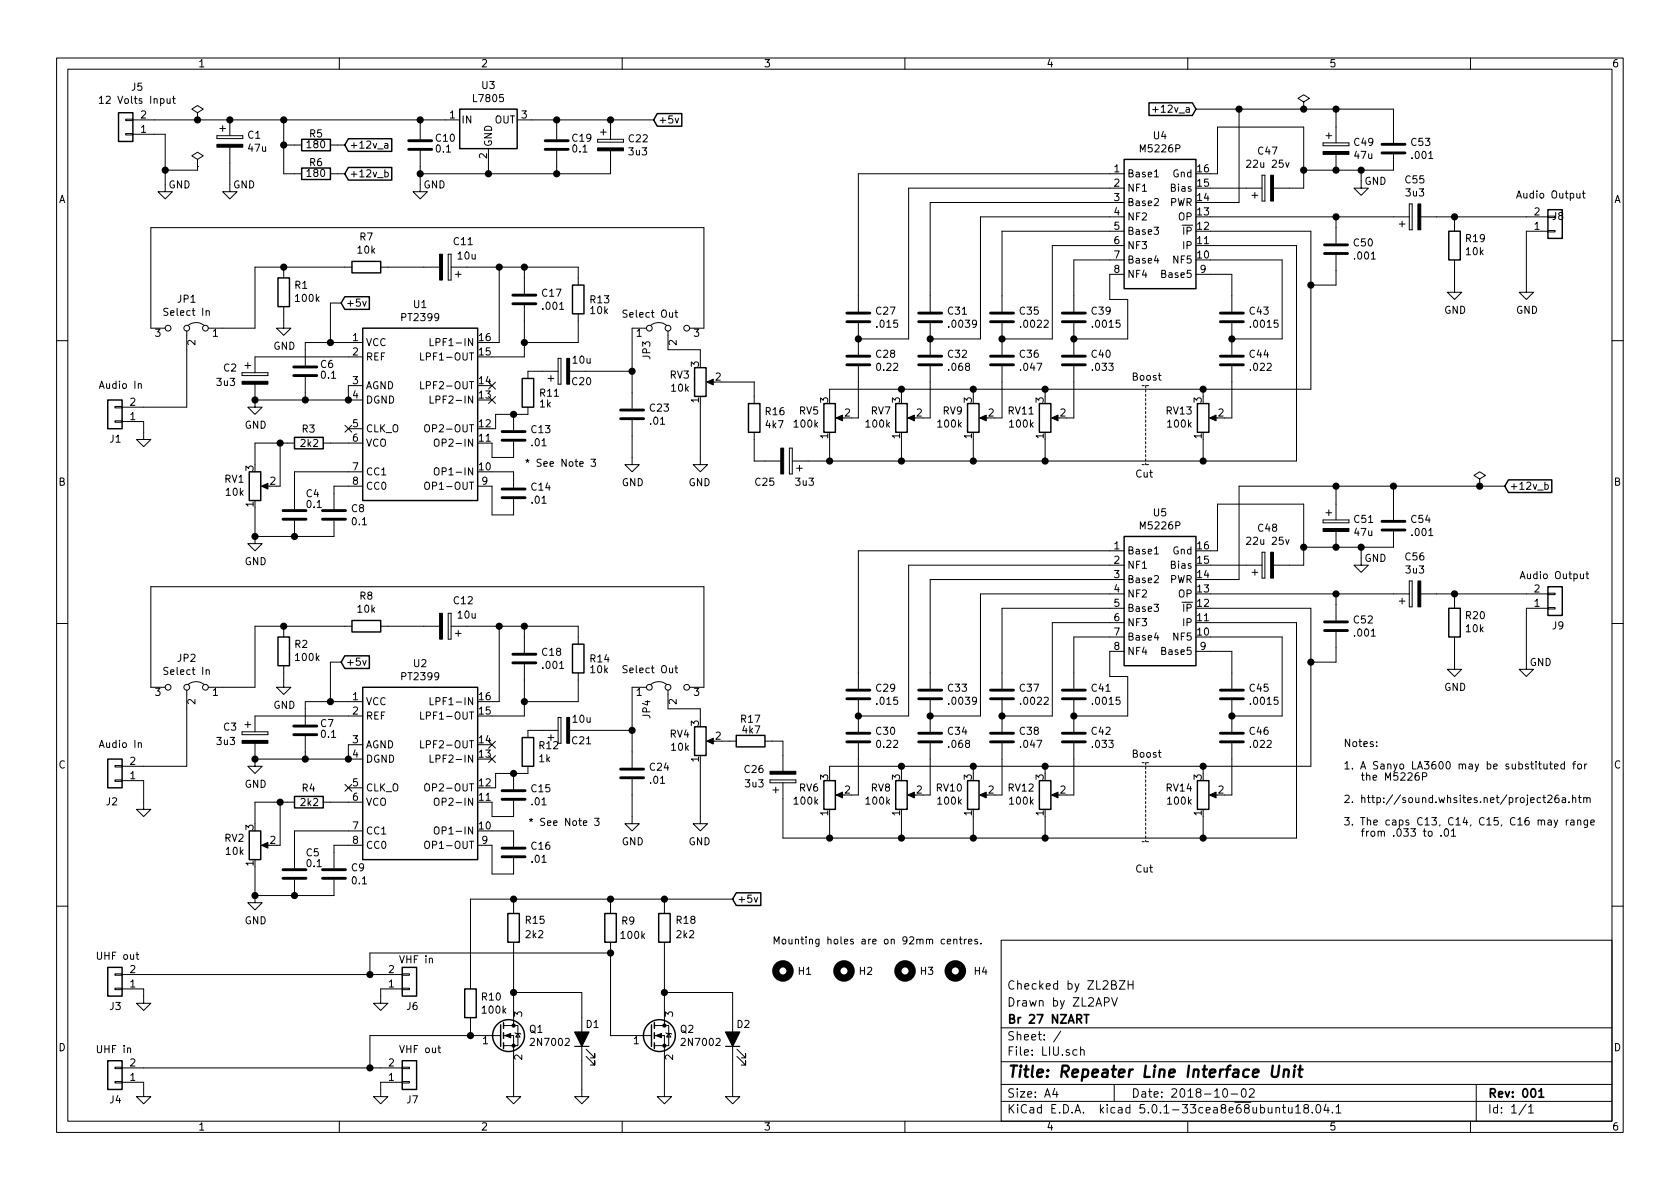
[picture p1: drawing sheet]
<svg xmlns="http://www.w3.org/2000/svg" width="297mm" height="210mm" viewBox="0 0 297 210" stroke-linecap="round" stroke-linejoin="round" font-family="sans-serif">
<g fill="none" stroke="#000" stroke-width=".18">
<path d="M10 10.3h277v189.9h-277zM12 12.2h273v186.1h-273zM17.6 17.4l.3-.4v1.3M17.6 18.3h.7M29.5 17.4l.1 .8 .3 .1 .2-.1M30.1 17.4v.9M30.5 17.4h.5M30.7 17v1.1l.3 .2M34.9 19.9l1-.6-1-.6-1 .6 1 .6v1.3M60 10.3v1.9M110 10.3v1.9M160 10.3v1.9"/>
<path d="M203.8 19.4h1M210 10.3v1.9M211.5 19.3h34.9v6M219.1 19.3v16.5h-5.1M230.5 18l1-.6-1-.6-1 .6 1 .6v1.3M230.5 19.3h.1M236.2 19.3v6M260 10.3v1.9M22.2 21.1h1.3v.2h-1.3zM22.2 23.6h1.3v.3h-1.3zM23.5 23.7h5.7v10.2h1.3l-1.3 1.3-1.3-1.3h1.3M23.5 21.2h57.8"/>
<path d="M34.9 21.2h.1M34.9 28.2l1-.6-1-.7-1 .7 1 .6v1.3M34.9 29.5h.1M34.9 29.5v.6h-5.7M38.4 24v.5zM38.4 24.5h4.5zM38.4 24h4.5zM38.9 22.7h1M39.4 22.2v1M40.6 26v7.9h1.3l-1.3 1.3-1.2-1.3h1.2M40.6 21.2v2.8M42.9 24v.5z"/>
<path d="M50.2 21.2v9.5h3.1M50.2 25.6h3.1M58.4 30.7h2.6M58.4 25.6h2.6M68 25.4h.5l.1 .8M68 30.5l.4-.1 .3 .3-.2 .5h-.5M68.6 25.7h-.4l-.2 .2v.3h.6M74.3 26.7v7.2h1.3l-1.3 1.3-1.3-1.3h1.3M74.3 21.2v3.4M86.4 26.3v4.4M91.4 21.2h24.2M98.4 21.2v3.4"/>
<path d="M98.4 26.7v4M105.7 24.6v.5zM105.7 25.1h4.5zM105.7 24.6h4.5zM106.2 23.4h1M106.7 22.9v1M107.9 26.7v4h-33.6M107.9 21.2v3.4M110.2 24.6v.5zM119.4 20.9l.3 .9 .3-.9M198.8 30.7h-47v24.4M198.8 35.8h-34.3v19.3"/>
<path d="M198.8 33.3h-38.1v26.6h-8.9M198.8 38.3h-25.4v21.6h-8.9M204.1 35.2l.5-.1 .2 .4v.2l-.8 .7h.8M204.1 31.3h.7M214 38.3h35.2M214 33.3h9.1M214 30.7h1.3v-8.2h15.2v10.8h-5.3M221.4 34.5h1M221.9 34v1M223.1 35.6h.5zM223.1 31v4.6zM223.1 31h.5z"/>
<path d="M223.6 31v4.6zM227.3 28.7l.3 .9 .3-.9M233.9 25.3v.5zM233.9 25.8h4.6zM233.9 25.3h4.6zM234.4 24h1.1M234.9 23.5v1M236.2 27.3v2.8M236.2 38.3v4.7M238.5 25.3v.5zM240.7 30.1v3.2h1.2l-1.2 1.2-1.3-1.2h1.3M246.4 27.3v2.8h-15.9"/>
<path d="M247.4 39.6h1M247.9 39.1v1M249.2 36.1v4.5zM249.2 36.1h.5zM249.7 36.1v4.5zM251.2 38.3h22.5M257.2 38.3v2.6M273.7 38.2h1.3v.3h-1.3zM279.8 34.2h.5M280 33.8v1l.3 .2M29.2 58h-2.5v-17.7h97.8v17.7h-2.6M33 58.5v13.5h-11.4"/>
<path d="M33.3 57.5a2.26 2.26 0 0 1 2.8 0M36.4 55.1l.2-.2 .3 .1 .1 .8M50.2 54.2v3.8h1.2l-1.2 1.3-1.3-1.3h1.3M50.2 47.2v1.9M60.3 53.6h-1.9v7M62.2 47.2h-17.1v10.8h-8.3M64.1 53.3l.3 .8 .3-.8M67.3 47.2h10.4M76 59.9v1.2h.7M79.2 49.5h.6zM79.2 45v4.5zM79.2 45h.6z"/>
<path d="M79.8 45v4.5zM79.8 47.2h22.4v3.2M80.5 48.5h1M81 48v1M88.3 47.2v13.4h-1.3M92.7 54v9.1h-5.7M92.7 47.2v4.7M102.2 55.5v5.1h-9.5M114.3 58h-2.5v14.3M115.1 57.5a2.26 2.26 0 0 1 2.8 0M118.1 58.5v3.3h5.7v1.9M119.3 55.3h.5"/>
<path d="M119.5 54.8v1.1l.3 .2M151.8 57.1v5.6M164.5 57.1v5.6M177.2 57.1v5.6M189.9 57.1v5.6M198.8 46h-8.9v9.1M198.8 40.9h-21.6v14.2M198.8 43.4h-12.7v16.5h-8.9M198.8 48.5h-2.6v4.5h3.2v6.9h-9.5M204.4 45.2l-.3 .9h.8M211.5 48.5h6.3v6.6M214 46h12.7v13.9h-8.9"/>
<path d="M214 43.4h15.2v38.1h-89.1M214 40.9h17.8v27.9h-85.1v1.3M217.8 57.1v5.6M236.2 45.1v5.3h-4.4M249.2 40.6h.5zM257.2 46v5.7h1.2l-1.2 1.3-1.3-1.3h1.3M273.7 40.8h1.3v.2h-1.3zM273.7 40.9h-3.8v10.8h1.2l-1.2 1.3-1.3-1.3h1.3M10 60.2h2M20.3 71.9h1.3v.2h-1.3zM20.3 74.4h1.3v.3h-1.3zM21.6 74.5h3.8v3.2h1.3l-1.3 1.3-1.3-1.3h1.3"/>
<path d="M24.5 68l.1-.2 .3 .1 .1 .8M42.8 65.9v.5zM42.8 66.4h4.6zM42.8 65.9h4.6zM43.3 64.6h1M43.8 64.1v1M45.1 70.7v1.3h1.3l-1.3 1.3-1.3-1.3h1.3M45.1 70.7h19M45.1 67.9v2.8M47.4 65.9v.5zM49.5 78.4v7.6h-.6M52.1 78.4h-7v3.8"/>
<path d="M54 66.7v4M57.1 78.4h7M61 75.2l1.2 1.2M61.6 75.8h2.5M62.2 75.2l-1.2 1.2M64.1 60.6h-10.1v4M64.1 63.1h-19v2.8M64.1 68.2h-2.5v2.5M74.4 67.5v1.3h.6M74.4 62.4v1.3h.6M75.2 75.3l.2-.2a.47 .47 0 0 1 .5 .4v.7l-.3 .2-.3-.1a1 1 0 0 1-.1-1zM76 70v1.3h.7"/>
<path d="M76.8 77.8a.45 .45 0 0 1 .8 0 .88 .88 0 0 1-.3 1.1h-.3a1.07 1.07 0 0 1-.2-1.1zM86.4 67.6l1.2 1.2M86.4 70.1l1.2 1.2M87.6 67.6l-1.2 1.2M87.6 70.1l-1.2 1.2M90.8 73.3v2.8M90.8 78.1v2.8h-3.8v-2.5M93.3 72v1.3h-5.7v2.5h-.6M96.9 66.9h1M97.4 66.4v1M98.7 67.9h.5zM98.7 63.4v4.5z"/>
<path d="M98.7 63.4h.5zM98.7 65.7h-5.4v1.2M99.2 63.4v4.5zM100.7 65.7h11.1M111.8 74.3v7.9h1.2l-1.2 1.2-1.3-1.2h1.3M123.8 71.4v10.8h-1.2l1.2 1.2 1.3-1.2h-1.3M125.3 67.6h1.1M127.6 67.6h5.7v3.8M133.3 76.4v5.1h4.7M139.6 79.2v4.6zM139.6 79.2h.5zM140.1 79.2v4.6z"/>
<path d="M146.7 77.7v3.8M148.2 73.9h1M151.8 64.8v9.1h-1.3M159.4 68.8v1.3M159.4 77.7v3.8M160.9 73.9h1M164.5 64.8v9.1h-1.3M172.1 68.8v1.3M172.1 77.7v3.8M173.6 73.9h1M177.2 64.8v9.1h-1.3M184.8 68.8v1.3"/>
<path d="M184.8 77.7v3.8M186.3 73.9h1M189.9 64.8v9.1h-1.3M204.8 66.4h.5M205 66v1.1l.3 .1M212.7 68.8v1.3M212.7 77.7v3.8M214.2 73.9h1.1M217.8 64.8v9.1h-1.3M285 60.2h2M45.1 94.9v1.2h1.3l-1.3 1.3-1.3-1.3h1.3M45.1 89.8v5.1"/>
<path d="M46.6 86h1M52.1 92.1v2.8M59.1 92.1v2.8h-14M64.1 83.4h-12v6.6M64.1 86h-5v4M75.2 85.4l.2-.1a.47 .47 0 0 1 .5 .4v.7l-.3 .1h-.3a1 1 0 0 1-.1-1.1zM76.8 82.9a.45 .45 0 0 1 .8 0 .88 .88 0 0 1-.3 1.1l-.3-.1a1.07 1.07 0 0 1-.2-1zM84.5 86h2.5v5.1h3.8v-2.8M87 83.4h3.8v2.8M104.5 81.2h.8l-.4 .5 .3 .1v.6l-.5 .1-.2-.2M139.6 83.8h.5zM140.8 82.8h1.1"/>
<path d="M141.4 82.3v1M198.8 97.4h-47v24.4M198.8 99.9h-38.1v26.7h-8.9M204.1 98h.7M214 97.4h1.3v-8.3h15.2v10.8h-5.3M214 99.9h9.1M223.1 97.7v4.5zM223.1 97.7h.5zM223.6 97.7v4.5zM227.3 95.4l.3 .9 .3-.9M233.9 91.9v.6zM233.9 92.5h4.6z"/>
<path d="M233.9 91.9h4.6zM234.4 90.7h1.1M234.9 90.2v1M236.2 86v5.9M236.2 94v2.8M238.5 91.9v.6zM240.7 96.8v3.1h1.2l-1.2 1.3-1.3-1.3h1.3M246.4 86v5.9M246.4 94v2.8h-15.9M261.6 84.7l1-.6-1-.7-1 .7 1 .6v1.3M261.6 86h.1M266.1 86h-47v16.5h-5.1"/>
<path d="M273.2 85.7h.3l.3 .2-.2 .6h-.4M10 110.3h2M36.4 118.6l.2-.2 .3 .1 .1 .8M50.2 117.7v3.8h1.2l-1.2 1.3-1.3-1.3h1.3M50.2 110.7v1.9M60.3 117.1h-1.9v7M62.2 110.7h-17.1v10.8h-8.3M64.1 116.8l.3 .8 .3-.8M67.3 110.7h10.4M79.2 113h.6zM79.2 108.5v4.5zM79.2 108.5h.6z"/>
<path d="M79.8 108.5v4.5zM79.8 110.7h22.4v3.2M80.5 112h1M81 111.5v1M88.3 110.7v13.4h-1.3M92.7 110.7v4.7M92.7 117.5v9.1h-5.7M102.2 119v5.1h-9.5M119.3 118.1h.5M119.5 117.7v1.1l.3 .2M198.8 112.6h-8.9v9.2M198.8 102.5h-34.3v19.3"/>
<path d="M198.8 107.6h-21.6v14.2M198.8 115.2h-2.6v4.4h3.2v7h-9.5M198.8 110.1h-12.7v16.5h-8.9M198.8 105h-25.4v21.6h-8.9M204.1 101.9l.5-.1 .2 .3v.2l-.8 .7h.8M204.4 111.9l-.3 .9h.8M211.5 115.2h6.3v6.6M214 112.6h12.7v14h-8.9M214 107.6h17.8v27.9h-85.1v1.3M214 110.1h15.2v38.1h-90.8v-9.8M214 105h35.2M221.4 101.2h1"/>
<path d="M221.9 100.7v1M223.1 102.2h.5zM236.2 105v4.7M236.2 111.8v5.3h-4.4M247.4 106.3h1M247.9 105.8v1M249.2 107.3h.5zM249.2 102.7v4.6zM249.2 102.7h.5zM249.7 102.7v4.6zM251.2 105h22.5M257.2 112.6v5.8h1.2l-1.2 1.2-1.3-1.2h1.3"/>
<path d="M257.2 105v2.6M273.7 104.9h1.3v.3h-1.3zM273.7 107.4h1.3v.3h-1.3zM273.7 107.6h-3.8v10.8h1.2l-1.2 1.2-1.3-1.2h1.3M280.4 101.5h.5M280.6 101.1v1.1l.3 .1M285 110.3h2M20.3 135.4h1.3v.2h-1.3zM20.3 137.9h1.3v.3h-1.3zM21.6 138h3.8v5.1h1.3l-1.3 1.3-1.3-1.3h1.3M24.5 131.5l.1-.2 .3 .1 .1 .8M29.2 121.5h-2.5v-17.7h97.8v17.7h-2.6"/>
<path d="M33 122v13.5h-11.4M33.3 121a2.26 2.26 0 0 1 2.8 0M42.8 129.4v.5zM42.8 129.9h4.6zM42.8 129.4h4.6zM43.3 128.1h1M43.8 127.6v1M45.1 134.2v1.3h1.3l-1.3 1.3-1.3-1.3h1.3M45.1 131.4v2.8M45.1 134.2h19M47.4 129.4v.5zM54 130.2v4"/>
<path d="M61 138.7l1.2 1.2M61.6 139.3h2.5M62.2 138.7l-1.2 1.2M64.1 126.6h-19v2.8M64.1 131.7h-2.5v2.5M64.1 124.1h-10.1v4M74.4 131v1.3h.6M74.4 125.9v1.3h.6M75.2 138.8l.2-.2a.47 .47 0 0 1 .5 .4v.7l-.3 .2-.3-.1a1 1 0 0 1-.1-1zM76 133.5v1.3h.7M76 123.4v1.2h.7M86.4 131.1l1.2 1.2"/>
<path d="M86.4 133.6l1.2 1.2M87.6 131.1l-1.2 1.2M87.6 133.6l-1.2 1.2M90.8 136.8v2.8M93.3 135.5v1.3h-5.7v2.5h-.6M96.9 130.4h1M97.4 129.9v1M98.7 131.4h.5zM98.7 126.9v4.5zM98.7 126.9h.5zM98.7 129.2h-5.4v1.2M99.2 126.9v4.5z"/>
<path d="M100.7 129.2h11.1M111.8 137.8v7.9h1.2l-1.2 1.2-1.3-1.2h1.3M114.3 121.5h-2.5v14.3M115.1 121a2.26 2.26 0 0 1 2.8 0M118.1 122v3.3h5.7v1.9M123.8 134.9v10.8h-1.2l1.2 1.2 1.3-1.2h-1.3M125.3 131.1h1.1M127.6 131.1h2.6M135.3 131.1h3.1v5.3M136.1 137.9v.5zM136.1 137.9h4.6zM136.1 138.4h4.6z"/>
<path d="M136.7 139.7h1M137.2 139.2v1M140.7 137.9v.5zM151.8 123.8v5.6M151.8 131.4v9.2h-1.3M159.4 135.5v1.3M164.5 123.8v5.6M164.5 131.4v9.2h-1.3M172.1 135.5v1.3M177.2 123.8v5.6M177.2 131.4v9.2h-1.3M184.8 135.5v1.3"/>
<path d="M189.9 123.8v5.6M189.9 131.4v9.2h-1.3M204.8 133.1h.5M205 132.6v1.1l.3 .2M212.7 135.5v1.3M217.8 123.8v5.6M217.8 131.4v9.2h-1.3M243.4 131.9v.1M243.4 131.2v.1M248.9 136.8l.6-.2 .2 .4-.8 1h.8M250.8 136.6l-.4 .1a.86 .86 0 0 0 0 1.3l.4-.1 .2-.5-.3-.2h-.4l-.1 .2M251.5 137.3h.6l.2-.2-.1-.3-.2-.2h-.5v1.4"/>
<path d="M273 135.1v.8l.3 .1 .2-.1M273.5 135.1v.9M274 135.1h.5M274.2 134.7v1.1l.3 .2M274.9 135.6l.6-.2-.1-.2-.4-.1-.1 .2v.6h.5M276.6 135.2l-.4-.1-.2 .3 .1 .5h.5M276.6 134.7v1.3M278.1 135.1h.5M278.6 134.7l-.3 .1v1.2M279 135.2l.2-.1 .4 .1v.5l-.1 .2-.3 .1-.2-.1zM280.2 135.1v.9M280.6 135.1l-.4 .3"/>
<path d="M45.1 158.4v1.2h1.3l-1.3 1.3-1.3-1.3h1.3M45.1 153.3v5.1M46.6 149.5h1M49.5 141.9v7.6h-.6M52.1 141.9h-7v3.8M52.1 155.6v2.8M57.1 141.9h7M59.1 155.6v2.8h-14M64.1 149.5h-5v4M64.1 146.9h-12v6.6M75.2 148.9l.2-.1a.47 .47 0 0 1 .5 .4v.7l-.3 .1h-.3a1 1 0 0 1-.1-1.1zM76.8 146.4a.45 .45 0 0 1 .8 0 .88 .88 0 0 1-.3 1.1l-.3-.1a1.07 1.07 0 0 1-.2-1z"/>
<path d="M76.8 141.3a.45 .45 0 0 1 .8 0 .88 .88 0 0 1-.3 1.1h-.3a1.07 1.07 0 0 1-.2-1.1zM84.5 149.5h2.5v5.1h3.8v-2.8M87 146.9h3.8v2.8M90.8 141.6v2.8h-3.8v-2.5M90.8 159v2.5M105.1 144.7h.8l-.4 .5 .4 .1-.1 .6-.5 .1-.2-.2M107.9 159v2.5M117.5 159v2.5M129.5 159h-46.3v15.9M133.3 158.7l.4 .9 .3-.9M146.7 144.4v3.8M148.2 140.6h1"/>
<path d="M159.4 144.4v3.8M160.9 140.6h1M172.1 144.4v3.8M173.6 140.6h1M184.8 144.4v3.8M186.3 140.6h1M212.7 144.4v3.8M214.2 140.6h1.1M252.6 147.1l.2-.1 .4 .1v.5l-.1 .2-.3 .1-.2-.2zM254.8 147.7v.2M255.5 146.7l.2-.1a.71 .71 0 0 1 .4 .6 .71 .71 0 0 1-.4 .7l-.2-.2-.2-.3zM256.6 146.9l.4-.3v1.3"/>
<path d="M256.6 147.9h.8M272.4 141.1l-.4-.1-.2 .3 .1 .6h.5M272.8 141h.5M273 140.6v1.2l.3 .1M273.7 140.7l.5-.1 .2 .4-.8 .9h.8M273.7 145.1h.5l.1 .8M274.3 145.3l-.5 .1-.1 .2 .1 .3 .5-.1M274.8 145l.3 .9M275.4 145l-.4 1.2-.2 .1M275.5 140.6l-.3 .1a.86 .86 0 0 0 0 1.2l.4-.1v-.6l-.4-.1-.3 .3M276.2 141.1h.5l.1 .8M276.8 141.4h-.4l-.2 .2v.3h.6"/>
<path d="M276.9 145v.9M277.3 145l-.4 .3M277.4 141.8v.1M277.7 145.1h.6v.8M278.1 141.2l.2-.2 .3 .1v.8M278.1 140.6v1.3M278.3 145.3l-.4 .1a.26 .26 0 0 0-.2 .2 .26 .26 0 0 0 .2 .3l.4-.1M278.9 145.1l.2-.1 .4 .1v.8M278.9 145v.9M279.1 141h.5M279.2 140.6v1.2l.4 .1M280 141.2l.2-.2 .3 .1 .1 .8"/>
<path d="M280 141v.9M280.6 141.2a.31 .31 0 0 1 .3-.2 .31 .31 0 0 1 .3 .2v.7M280.7 145l-.1 1.2-.2 .1h-.3M280.7 145.1l-.4-.1-.2 .3 .1 .5h.5M281.3 145.5l.6-.2-.1-.2-.3-.1-.2 .2v.6h.5M10 160.2h2M20.3 172.2h1.3v.3h-1.3zM20.3 174.7h1.3v.3h-1.3zM21.6 174.9h3.8v2.5h1.3l-1.3 1.3-1.3-1.3h1.3M21.6 172.3h49.5M71.1 172.2h1.3v.3h-1.3zM71.1 174.7h1.3v.3h-1.3z"/>
<path d="M71.1 174.9h-3.8v2.5h1.3l-1.3 1.3-1.3-1.3h1.3M83.2 180v3.1M90.8 175.5h12.1v18.4h1.2l-1.2 1.3-1.3-1.3h1.3M90.8 166.6v14.8M107.9 166.6v16.5h7.3M107.9 168.5h-42.5v3.8M117.5 175.5h12v18.4h1.3l-1.3 1.3-1.2-1.3h1.2M117.5 166.6v14.8M167 166.1h-.4l-.2 .2 .1 .6h.5M167.5 166.5l.6-.1-.1-.3h-.3l-.2 .2 .1 .6h.4M168.6 166.2l.2-.1h.3l.1 .8M168.6 166.1v.8"/>
<path d="M169.6 166.1h.5M169.8 165.7v1l.3 .2M170.5 166.1v.8M170.9 166.1l-.4 .2M171.2 166.5l.7-.1-.1-.3h-.4l-.2 .2 .1 .6h.5M172.8 166.1h-.3l-.2 .2 .1 .1 .4 .2v.3h-.5M173.4 166.8v.1M177 166.3h108v32h-108zM195.3 177.2l.7-.1 .1-.2v-.3l-.3-.2h-.5v1.5M196.5 176.4l.6 1.5 .5-1.5M197.9 173.4h1l-1 1.5h1M199.5 173.4v1.5"/>
<path d="M199.5 174.1h.8M200.3 173.4v1.5M285 160.2h2M20.3 188.7h1.3v.3h-1.3zM20.3 191.3h1.3v.2h-1.3zM21.6 191.4h3.8v2.5h1.3l-1.3 1.3-1.3-1.3h1.3M21.6 188.8h49.5M60 198.3v1.9M71.1 188.7h1.3v.3h-1.3zM71.1 191.3h1.3v.2h-1.3zM71.1 191.4h-3.8v2.5h1.3l-1.3 1.3-1.3-1.3h1.3M88.5 183.1h-23.1v5.7"/>
<path d="M89 183.1h1.8v10.8h1.3l-1.3 1.3-1.3-1.3h1.3M89 181.4h1.8M90.8 181.4h.8v3.5h-2.6M91.1 182.6l.1 .1h.7l.2 .2M91.6 182.7l.3 .7h-.7zM103.6 186.8l1.6 1.5v-.7v.7h-.8M103.6 185.5l1.6 1.6v-.8v.8h-.8M110 198.3v1.9M115.7 183.1h1.8v10.8h1.2l-1.2 1.3-1.3-1.3h1.3M115.7 181.4h1.8M117.5 181.4h.7v3.5h-2.5M117.7 182.6l.2 .1h.7l.1 .2"/>
<path d="M118.2 182.7l.4 .7h-.7zM130.3 186.8l1.5 1.5v-.7v.7h-.7M130.3 185.5l1.5 1.6v-.8v.8h-.7M160 198.3v1.9M177 194.8h108M177 191.8h108M177 187.8h108M177 181.8h108M186.5 192.5l-.4 1h1M186.8 193v1M187.6 182.3l-1.3 2M190.4 185.7l-.4-.1-.3 .3 .1 .6 .2 .1 .4-.1"/>
<path d="M191.1 185.7l.2-.1 .3 .1 .1 .9M191.1 185.1v1.5M197 191.8v3M210 198.3v1.9M216.3 192.7l.4-.2a.94 .94 0 0 1 0 1.5 .79 .79 0 0 1-.4-1.3zM217.7 193.5h1.1M219.6 192.7l.4-.2a.94 .94 0 0 1 0 1.5 .82 .82 0 0 1-.4-1.3zM220.9 192.7l.2-.2h.4l.2 .2 .1 .3-1 1h1M226.7 195.8h.6M226.9 195.3v1.3l.4 .2M227.8 195.8l.1 .9 .3 .1 .2-.1M228.4 195.8v1"/>
<path d="M229.1 195.8l.4-.5v1.5M229.1 196.8h.8M230.8 196l-.2-.2v-.3a.48 .48 0 0 1 .6-.1l.2 .2-.2 .3-.5 .1-.2 .3 .1 .4 .2 .1h.3l.3-.3v-.2l-.3-.3M232 196.7v.1M232.9 195.4l.1-.1a.8 .8 0 0 1 .5 .8 .8 .8 0 0 1-.5 .7 1 1 0 0 1-.1-1.4zM234.4 195.2l-.3 1.1h.9M234.8 195.8v1M235.6 196.7v.1M236.2 195.8l.5-.5v1.5M236.2 196.8h.9M260 198.3v1.9M261 191.8v6.5"/>
<path d="M269.8 195.2l-1.2 2M270.3 195.8l.4-.5v1.5M270.3 196.8h.8"/>
<circle cx="29.7" cy="58" r=".51"/>
<circle cx="33" cy="58" r=".51"/>
<circle cx="36.3" cy="58" r=".51"/>
<circle cx="114.8" cy="58" r=".51"/>
<circle cx="118.1" cy="58" r=".51"/>
<circle cx="121.4" cy="58" r=".51"/>
<circle cx="29.7" cy="121.5" r=".51"/>
<circle cx="33" cy="121.5" r=".51"/>
<circle cx="36.3" cy="121.5" r=".51"/>
<circle cx="114.8" cy="121.5" r=".51"/>
<circle cx="118.1" cy="121.5" r=".51"/>
<circle cx="121.4" cy="121.5" r=".51"/>
</g>
<path d="M191.7 179.4h.8M192.1 179.4v1.5M272.1 193l.4-.5v1.5M272.1 194h.8" fill="none" stroke="#000" stroke-width=".3"/>
<path d="M225 188.4l-.2 1.7 .2 .2a.69 .69 0 0 0 .9 0l.3-1.9M227.1 189.3a.5 .5 0 0 1 .8 .1l-.1 1M227.1 189.1l-.2 1.3M228.9 189.1l-.2 1.3M229 188.4l-.1 .1 .1 .1v-.2v.2M229.6 189.1h.7M229.9 188.4l-.2 1.8 .1 .1 .3 .1" fill="none" stroke="#000" stroke-width=".41"/>
<g fill="none" stroke="#000" stroke-width=".25">
<path d="M21 19.9h2.5v5.1h-2.5zM81.3 19.3h10.1v7h-10.1zM203.1 18.2h7.7l.7 1.1-.7 1.1h-7.7zM53.3 24.6h5.1v2.1h-5.1zM53.3 29.7h5.1v2h-5.1zM61.6 24.5h7.7v2.3h-7.7l-.6-1.2zM61.6 29.6h7.7v2.2h-7.7l-.6-1.1zM116.2 20.1h4.3v2.2h-4.3l-.6-1.1zM198.8 28.2h12.7v22.8h-12.7zM273.7 37.1h2.5v5.1h-2.5zM49.1 49.1h2.1v5.1h-2.1zM61 52.5h4.3v2.2h-4.3l-.7-1.1z"/>
<path d="M62.2 46.2h5.1v2.1h-5.1zM64.1 58h20.4v30.5h-20.4zM101.2 50.4h2.1v5.1h-2.1zM256.2 40.9h2v5.1h-2zM19 70.7h2.6v5.1h-2.6zM52.1 77.3h5v2.1h-5zM92.3 66.9h2.1v5.1h-2.1zM122.8 65h2v5.1h-2zM132.3 71.4h2.1v5h-2.1zM145.7 71.4h2v5h-2zM158.4 71.4h2v5h-2zM171.1 71.4h2v5h-2z"/>
<path d="M183.8 71.4h2v5h-2zM211.7 71.4h2v5h-2zM44.1 83.4h2v5.1h-2zM198.8 94.9h12.7v22.8h-12.7zM266.7 84.9h7.7v2.2h-7.7l-.6-1.1zM49.1 112.6h2.1v5.1h-2.1zM61 116h4.3v2.2h-4.3l-.7-1.1zM62.2 109.7h5.1v2.1h-5.1zM101.2 113.9h2.1v5.1h-2.1zM256.2 107.6h2v5h-2zM273.7 103.8h2.5v5h-2.5zM19 134.2h2.6v5.1h-2.6z"/>
<path d="M64.1 121.5h20.4v30.5h-20.4zM92.3 130.4h2.1v5.1h-2.1zM122.8 128.5h2v5.1h-2zM130.2 130h5.1v2.1h-5.1zM145.7 138h2v5.1h-2zM158.4 138h2v5.1h-2zM171.1 138h2v5.1h-2zM183.8 138h2v5.1h-2zM211.7 138h2v5.1h-2zM44.1 146.9h2v5.1h-2zM52.1 140.8h5v2.1h-5zM130.2 157.9h4.3v2.2h-4.3l-.7-1.1z"/>
<path d="M19 171.1h2.6v5h-2.6zM71.1 171.1h2.6v5h-2.6zM82.2 174.9h2v5.1h-2zM89.8 161.5h2v5.1h-2zM106.9 161.5h2.1v5.1h-2.1zM116.5 161.5h2v5.1h-2zM19 187.6h2.6v5.1h-2.6zM71.1 187.6h2.6v5.1h-2.6zM88.5 181.2v3.8M89 180.8v1.1M89 182.6v1M89 184.4v1"/>
<path d="M115.2 181.2v3.8M115.7 180.8v1.1M115.7 182.6v1M115.7 184.4v1"/>
<circle cx="89.9" cy="183.1" r="2.82"/>
<circle cx="116.6" cy="183.1" r="2.82"/>
</g>
<g fill="#000" stroke="#000" stroke-width=".18">
<path d="M38.4 25.5h4.5v.5h-4.5zM105.7 26.2h4.5v.5h-4.5zM224.7 31h.5v4.6h-.5zM233.9 26.8h4.6v.5h-4.6zM250.7 36.1h.5v4.5h-.5zM77.7 45h.5v4.5h-.5zM42.8 67.4h4.6v.5h-4.6zM100.2 63.4h.5v4.5h-.5zM125 67.6l1.1-.5v1zM138 79.2h.6v4.6h-.6zM147.8 73.9l1.2-.5v1zM160.5 73.9l1.2-.5v1z"/>
<path d="M173.2 73.9l1.2-.5v1zM185.9 73.9l1.2-.5v1zM213.9 73.9l1.1-.5v1zM46.2 86l1.2-.5v1zM224.7 97.7h.5v4.5h-.5zM233.9 93.5h4.6v.5h-4.6zM77.7 108.5h.5v4.5h-.5zM250.7 102.7h.5v4.6h-.5zM42.8 130.9h4.6v.5h-4.6zM100.2 126.9h.5v4.5h-.5zM125 131.1l1.1-.5v1zM136.1 136.4h4.6v.5h-4.6z"/>
<path d="M46.2 149.5l1.2-.5v1zM147.8 140.6l1.2-.5v1zM160.5 140.6l1.2-.5v1zM173.2 140.6l1.2-.5v1zM185.9 140.6l1.2-.5v1zM213.9 140.6l1.1-.5v1zM89.3 183.1l1-.4v.8zM116 183.1l1-.4v.8z"/>
<circle cx="90.8" cy="181.4" r=".28"/>
<circle cx="90.8" cy="184.9" r=".28"/>
<circle cx="117.5" cy="181.4" r=".28"/>
<circle cx="117.5" cy="184.9" r=".28"/>
</g>
<g fill="none" stroke="#000" stroke-width=".51">
<path d="M72.3 26.4h4M72.3 24.9h4M96.4 26.4h4.1M96.4 24.9h4.1M244.3 27h4.1M244.3 25.5h4.1M90.7 53.7h4M90.7 52.2h4M149.7 56.9h4.1M149.7 55.4h4.1M162.4 56.9h4.1M162.4 55.4h4.1"/>
<path d="M175.1 56.9h4.1M175.1 55.4h4.1M187.8 56.9h4.1M187.8 55.4h4.1M215.8 56.9h4M215.8 55.4h4M234.2 44.8h4.1M234.2 43.3h4.1M51.9 66.4h4.1M51.9 64.9h4.1M88.8 77.8h4M88.8 76.3h4"/>
<path d="M109.7 74h4.1M109.7 72.5h4.1M149.7 64.5h4.1M149.7 63h4.1M162.4 64.5h4.1M162.4 63h4.1M175.1 64.5h4.1M175.1 63h4.1M187.8 64.5h4.1M187.8 63h4.1M215.8 64.5h4M215.8 63h4"/>
<path d="M50 91.8h4.1M50 90.3h4.1M57 91.8h4.1M57 90.3h4.1M88.8 88h4M88.8 86.5h4M244.3 93.7h4.1M244.3 92.2h4.1M90.7 117.2h4M90.7 115.7h4M234.2 111.5h4.1M234.2 110h4.1"/>
<path d="M51.9 129.9h4.1M51.9 128.4h4.1M88.8 139.8h4M109.7 137.5h4.1M109.7 136h4.1M149.7 123.6h4.1M149.7 122h4.1M149.7 131.2h4.1M149.7 129.7h4.1M162.4 123.6h4.1M162.4 122h4.1M162.4 131.2h4.1"/>
<path d="M162.4 129.7h4.1M175.1 123.6h4.1M175.1 122h4.1M175.1 131.2h4.1M175.1 129.7h4.1M187.8 123.6h4.1M187.8 122h4.1M187.8 131.2h4.1M187.8 129.7h4.1M215.8 123.6h4M215.8 122h4M215.8 131.2h4"/>
<path d="M215.8 129.7h4M50 155.3h4.1M50 153.8h4.1M57 155.3h4.1M57 153.8h4.1M88.8 141.3h4M88.8 151.5h4M88.8 150h4"/>
</g>
<g fill="#000" stroke="#000" stroke-width=".25">
<circle cx="219.1" cy="19.3" r=".51"/>
<circle cx="230.5" cy="19.3" r=".51"/>
<circle cx="236.2" cy="19.3" r=".51"/>
<circle cx="29.2" cy="30.1" r=".51"/>
<circle cx="34.9" cy="21.2" r=".51"/>
<circle cx="40.6" cy="21.2" r=".51"/>
<circle cx="50.2" cy="21.2" r=".51"/>
<circle cx="50.2" cy="25.6" r=".51"/>
<circle cx="74.3" cy="21.2" r=".51"/>
<circle cx="74.3" cy="30.7" r=".51"/>
<circle cx="86.4" cy="30.7" r=".51"/>
<circle cx="98.4" cy="30.7" r=".51"/>
<circle cx="98.4" cy="21.2" r=".51"/>
<circle cx="108" cy="21.2" r=".51"/>
<circle cx="230.5" cy="30.1" r=".51"/>
<circle cx="236.2" cy="38.3" r=".51"/>
<circle cx="236.2" cy="30.1" r=".51"/>
<circle cx="240.7" cy="30.1" r=".51"/>
<circle cx="257.2" cy="38.3" r=".51"/>
<circle cx="50.2" cy="47.2" r=".51"/>
<circle cx="88.3" cy="47.2" r=".51"/>
<circle cx="92.7" cy="47.2" r=".51"/>
<circle cx="151.8" cy="59.9" r=".51"/>
<circle cx="164.5" cy="59.9" r=".51"/>
<circle cx="177.2" cy="59.9" r=".51"/>
<circle cx="189.9" cy="59.9" r=".51"/>
<circle cx="217.8" cy="59.9" r=".51"/>
<circle cx="231.8" cy="50.4" r=".51"/>
<circle cx="45.1" cy="70.7" r=".51"/>
<circle cx="49.5" cy="78.4" r=".51"/>
<circle cx="54" cy="70.7" r=".51"/>
<circle cx="58.4" cy="60.6" r=".51"/>
<circle cx="61.6" cy="70.7" r=".51"/>
<circle cx="90.8" cy="73.3" r=".51"/>
<circle cx="92.7" cy="60.6" r=".51"/>
<circle cx="111.8" cy="65.7" r=".51"/>
<circle cx="159.4" cy="68.8" r=".51"/>
<circle cx="172.1" cy="68.8" r=".51"/>
<circle cx="184.8" cy="68.8" r=".51"/>
<circle cx="212.7" cy="68.8" r=".51"/>
<circle cx="45.1" cy="94.9" r=".51"/>
<circle cx="52.1" cy="94.9" r=".51"/>
<circle cx="146.7" cy="81.5" r=".51"/>
<circle cx="159.4" cy="81.5" r=".51"/>
<circle cx="172.1" cy="81.5" r=".51"/>
<circle cx="184.8" cy="81.5" r=".51"/>
<circle cx="212.7" cy="81.5" r=".51"/>
<circle cx="230.5" cy="96.8" r=".51"/>
<circle cx="236.2" cy="86" r=".51"/>
<circle cx="236.2" cy="96.8" r=".51"/>
<circle cx="240.7" cy="96.8" r=".51"/>
<circle cx="246.4" cy="86" r=".51"/>
<circle cx="261.6" cy="86" r=".51"/>
<circle cx="50.2" cy="110.7" r=".51"/>
<circle cx="88.3" cy="110.7" r=".51"/>
<circle cx="92.7" cy="110.7" r=".51"/>
<circle cx="231.8" cy="117.1" r=".51"/>
<circle cx="236.2" cy="105" r=".51"/>
<circle cx="257.2" cy="105" r=".51"/>
<circle cx="45.1" cy="134.2" r=".51"/>
<circle cx="54" cy="134.2" r=".51"/>
<circle cx="58.4" cy="124.1" r=".51"/>
<circle cx="61.6" cy="134.2" r=".51"/>
<circle cx="90.8" cy="136.8" r=".51"/>
<circle cx="92.7" cy="124.1" r=".51"/>
<circle cx="111.8" cy="129.2" r=".51"/>
<circle cx="151.8" cy="126.6" r=".51"/>
<circle cx="159.4" cy="135.5" r=".51"/>
<circle cx="164.5" cy="126.6" r=".51"/>
<circle cx="172.1" cy="135.5" r=".51"/>
<circle cx="177.2" cy="126.6" r=".51"/>
<circle cx="184.8" cy="135.5" r=".51"/>
<circle cx="189.9" cy="126.6" r=".51"/>
<circle cx="212.7" cy="135.5" r=".51"/>
<circle cx="217.8" cy="126.6" r=".51"/>
<circle cx="45.1" cy="158.4" r=".51"/>
<circle cx="49.5" cy="141.9" r=".51"/>
<circle cx="52.1" cy="158.4" r=".51"/>
<circle cx="90.8" cy="159" r=".51"/>
<circle cx="108" cy="159" r=".51"/>
<circle cx="117.5" cy="159" r=".51"/>
<circle cx="146.7" cy="148.2" r=".51"/>
<circle cx="159.4" cy="148.2" r=".51"/>
<circle cx="172.1" cy="148.2" r=".51"/>
<circle cx="184.8" cy="148.2" r=".51"/>
<circle cx="212.7" cy="148.2" r=".51"/>
<circle cx="65.4" cy="172.3" r=".51"/>
<circle cx="90.8" cy="175.5" r=".51"/>
<circle cx="108" cy="168.5" r=".51"/>
<circle cx="117.5" cy="175.5" r=".51"/>
<circle cx="65.4" cy="188.8" r=".51"/>
<circle cx="83.2" cy="183.1" r=".51"/>
</g>
<path d="M201.9 68.2h1.3M202.6 68.2v14M201.9 82.2h1.3M201.9 134.9h1.3M202.6 134.9v13.9M201.9 148.8h1.3" fill="none" stroke="#000" stroke-width=".18" stroke-dasharray=".4 .4"/>
<path d="M101.6 185h2.5M128.3 185h2.5" fill="none" stroke="#000" stroke-width=".2"/>
<path d="M101.6 182.5h2.5l-1.2 2.5zM128.3 182.5h2.5l-1.3 2.5z" fill="#000" stroke="#000" stroke-width=".2"/>
<g fill="none" stroke="#000" stroke-width="1.3">
<circle cx="138.4" cy="171.7" r="1.27"/>
<circle cx="149.2" cy="171.7" r="1.27"/>
<circle cx="160" cy="171.7" r="1.27"/>
<circle cx="168.9" cy="171.7" r="1.27"/>
</g>
<text font-size="2.8" x="178" y="190.5">Title: Repeater Line Interface Unit</text>
<g font-size="2.1">
<text x="178" y="178">Drawn by ZL2APV</text>
<text x="178" y="175">Checked by ZL2BZH</text>
<text x="178" y="184">Sheet: /</text>
<text x="178" y="181">Br 27 NZART</text>
<text x="178" y="186.7">File: LIU.sch</text>
<text x="178" y="196.9">KiCad E.D.A. kicad 5.0.1-33cea8e68ubuntu18.04.1</text>
<text x="178" y="194.1">Size: A4</text>
<text x="200" y="194.1">Date: 2018-10-02</text>
<text x="263" y="194.1">Rev: 001</text>
<text x="263" y="196.9">Id: 1/1</text>
</g>
<g font-size="1.8">
<text x="35" y="11.9">1</text>
<text x="85" y="11.9">2</text>
<text x="135" y="11.9">3</text>
<text x="185" y="11.9">4</text>
<text x="235" y="11.9">5</text>
<text x="285" y="11.9">6</text>
<text x="23.3" y="16">J5</text>
<text x="85.2" y="15.7">U3</text>
<text x="18.4" y="18.4">12 Volts Input</text>
<text x="24.9" y="23.5">1</text>
<text x="24.9" y="20.9">2</text>
<text x="79.5" y="20.9">1</text>
<text x="81.5" y="21.8">IN</text>
<text x="83.9" y="18.1">L7805</text>
<text x="87.5" y="21.8">OUT</text>
<text x="92.2" y="20.9">3</text>
<text x="116.4" y="21.8">+5v</text>
<text x="204.7" y="19.9">+12v_a</text>
<text x="43.8" y="24.5">C1</text>
<text x="44" y="26.8">47u</text>
<text x="54.4" y="26.2">180</text>
<text x="54.8" y="24.3">R5</text>
<text x="54.8" y="29.4">R6</text>
<text x="61.7" y="26.3">+12v_a</text>
<text x="77.1" y="25.1">C10</text>
<text x="77.2" y="27">0.1</text>
<text x="86.1" y="28" transform="rotate(-90 86.1 28)">2</text>
<text x="87" y="26" transform="rotate(-90 87 26)">GND</text>
<text x="101.2" y="25.1">C19</text>
<text x="101.3" y="27">0.1</text>
<text x="111.2" y="25.2">C22</text>
<text x="111.3" y="27.5">3u3</text>
<text x="201.8" y="26.9">M5226P</text>
<text x="204" y="24.6">U4</text>
<text x="220.9" y="29.7">22u 25v</text>
<text x="222.5" y="27.4">C47</text>
<text x="239.5" y="25.8">C49</text>
<text x="239.5" y="28.1">47u</text>
<text x="249.6" y="25.8">C53</text>
<text x="249.8" y="28.1">.001</text>
<text x="10.4" y="35.9">A</text>
<text x="29.8" y="33.3">GND</text>
<text x="41.2" y="33.3">GND</text>
<text x="54.4" y="31.3">180</text>
<text x="61.7" y="31.4">+12v_b</text>
<text x="74.9" y="33.3">GND</text>
<text x="197" y="30.5">1</text>
<text x="197" y="33">2</text>
<text x="197" y="35.6">3</text>
<text x="199.3" y="31.4">Base1</text>
<text x="199.3" y="33.9">NF1</text>
<text x="207.2" y="33.9">Bias</text>
<text x="207.4" y="31.4">Gnd</text>
<text x="211.8" y="35.6">14</text>
<text x="211.8" y="33">15</text>
<text x="211.8" y="30.5">16</text>
<text x="241.2" y="32.7">GND</text>
<text x="248.5" y="32.4">C55</text>
<text x="248.7" y="34.7">3u3</text>
<text x="268.6" y="35.1">Audio Output</text>
<text x="285.4" y="35.9">A</text>
<text x="197" y="38.1">4</text>
<text x="197" y="40.6">5</text>
<text x="199.3" y="36.4">Base2</text>
<text x="199.3" y="39">NF2</text>
<text x="199.3" y="41.5">Base3</text>
<text x="206.8" y="36.4">PWR</text>
<text x="208.4" y="39">OP</text>
<text x="209.3" y="41.5">IP</text>
<text x="211.8" y="40.6">12</text>
<text x="211.8" y="38.1">13</text>
<text x="271.3" y="40.6">1</text>
<text x="271.3" y="38.1">2</text>
<text x="274.5" y="38.9">J8</text>
<text x="63.3" y="44.9">10k</text>
<text x="63.7" y="42.5">R7</text>
<text x="80.3" y="43.4">C11</text>
<text x="81" y="45.9">10u</text>
<text x="197" y="43.2">6</text>
<text x="197" y="45.7">7</text>
<text x="199.3" y="44.1">NF3</text>
<text x="199.3" y="46.6">Base4</text>
<text x="207.6" y="46.6">NF5</text>
<text x="209.3" y="44.1">IP</text>
<text x="211.8" y="45.7">10</text>
<text x="211.8" y="43.2">11</text>
<text x="239.4" y="43.6">C50</text>
<text x="239.6" y="45.9">.001</text>
<text x="259.2" y="42.8">R19</text>
<text x="259.3" y="45.1">10k</text>
<text x="31.4" y="53.5">JP1</text>
<text x="52.1" y="51.1">R1</text>
<text x="52.4" y="53.4">100k</text>
<text x="95.9" y="52.5">C17</text>
<text x="104.4" y="53.6">R13</text>
<text x="197" y="48.3">8</text>
<text x="199.3" y="49.1">NF4</text>
<text x="205.7" y="49.1">Base5</text>
<text x="212.2" y="48.3">9</text>
<text x="27.5" y="59.6">3</text>
<text x="29.4" y="55.8">Select In</text>
<text x="37.6" y="59.6">1</text>
<text x="61.1" y="54.2">+5v</text>
<text x="71.2" y="56.8">PT2399</text>
<text x="73.2" y="54.5">U1</text>
<text x="96.1" y="54.8">.001</text>
<text x="104.5" y="55.5">10k</text>
<text x="110.6" y="56.2">Select Out</text>
<text x="112.5" y="59.6">1</text>
<text x="122.7" y="59.6">3</text>
<text x="155" y="55.6">C27</text>
<text x="155.1" y="58">.015</text>
<text x="167.7" y="55.6">C31</text>
<text x="168" y="58">.0039</text>
<text x="180.4" y="55.6">C35</text>
<text x="180.7" y="58">.0022</text>
<text x="193.1" y="55.6">C39</text>
<text x="193.4" y="58">.0015</text>
<text x="221" y="55.6">C43</text>
<text x="221.3" y="58">.0015</text>
<text x="255.3" y="55.5">GND</text>
<text x="268" y="55.5">GND</text>
<text x="34.5" y="61.1" transform="rotate(-90 34.5 61.1)">2</text>
<text x="39.6" y="65.7">C2</text>
<text x="48.3" y="61.8">GND</text>
<text x="56.7" y="65.1">C6</text>
<text x="62.4" y="60.3">1</text>
<text x="62.4" y="62.9">2</text>
<text x="64.6" y="61.2">VCC</text>
<text x="64.6" y="63.7">REF</text>
<text x="75.3" y="63.7">LPF1-OUT</text>
<text x="77.3" y="61.2">LPF1-IN</text>
<text x="84.8" y="62.9">15</text>
<text x="84.8" y="60.3">16</text>
<text x="101.3" y="64.3">10u</text>
<text x="115" y="63.5" transform="rotate(-90 115 63.5)">JP3</text>
<text x="119.6" y="61.1" transform="rotate(-90 119.6 61.1)">2</text>
<text x="123.6" y="64.9" transform="rotate(-90 123.6 64.9)">3</text>
<text x="155" y="63.3">C28</text>
<text x="155.1" y="65.6">0.22</text>
<text x="167.7" y="63.3">C32</text>
<text x="167.8" y="65.6">.068</text>
<text x="180.4" y="63.3">C36</text>
<text x="180.5" y="65.6">.047</text>
<text x="193.1" y="63.3">C40</text>
<text x="193.2" y="65.6">.033</text>
<text x="221" y="63.3">C44</text>
<text x="221.2" y="65.6">.022</text>
<text x="17.9" y="68.8">Audio In</text>
<text x="23" y="71.7">2</text>
<text x="38.4" y="68.2">3u3</text>
<text x="56.9" y="67">0.1</text>
<text x="62.4" y="67.9">3</text>
<text x="62.4" y="70.5">4</text>
<text x="64.6" y="68.8">AGND</text>
<text x="64.6" y="71.4">DGND</text>
<text x="75.3" y="68.8">LPF2-OUT</text>
<text x="77.3" y="71.4">LPF2-IN</text>
<text x="84.8" y="70.5">13</text>
<text x="84.8" y="67.9">14</text>
<text x="95.5" y="70.1">R11</text>
<text x="101.2" y="68.1">C20</text>
<text x="118.5" y="66.9">RV3</text>
<text x="118.8" y="69.3">10k</text>
<text x="123.6" y="71.2" transform="rotate(-90 123.6 71.2)">1</text>
<text x="126.5" y="67.3">2</text>
<text x="146.4" y="71.2" transform="rotate(-90 146.4 71.2)">3</text>
<text x="159.1" y="71.2" transform="rotate(-90 159.1 71.2)">3</text>
<text x="171.8" y="71.2" transform="rotate(-90 171.8 71.2)">3</text>
<text x="184.5" y="71.2" transform="rotate(-90 184.5 71.2)">3</text>
<text x="200" y="67.3">Boost</text>
<text x="212.5" y="71.2" transform="rotate(-90 212.5 71.2)">3</text>
<text x="23" y="74.3">1</text>
<text x="43.3" y="75.8">GND</text>
<text x="53.4" y="76.5">R3</text>
<text x="62.4" y="75.6">5</text>
<text x="64.6" y="76.4">CLK_O</text>
<text x="76.1" y="76.4">OP2-OUT</text>
<text x="84.8" y="75.6">12</text>
<text x="94" y="76.6">C13</text>
<text x="95.5" y="72.1">1k</text>
<text x="115" y="72.8">C23</text>
<text x="115" y="75.1">.01</text>
<text x="135.4" y="73.4">R16</text>
<text x="135.5" y="75.7">4k7</text>
<text x="140.5" y="75.6">100k</text>
<text x="141.4" y="73.3">RV5</text>
<text x="146.4" y="77.6" transform="rotate(-90 146.4 77.6)">1</text>
<text x="149.4" y="73.7">2</text>
<text x="153.2" y="75.6">100k</text>
<text x="154.1" y="73.3">RV7</text>
<text x="159.1" y="77.6" transform="rotate(-90 159.1 77.6)">1</text>
<text x="162.1" y="73.7">2</text>
<text x="165.9" y="75.6">100k</text>
<text x="166.8" y="73.3">RV9</text>
<text x="171.8" y="77.6" transform="rotate(-90 171.8 77.6)">1</text>
<text x="174.8" y="73.7">2</text>
<text x="178.3" y="73.3">RV11</text>
<text x="178.6" y="75.6">100k</text>
<text x="184.5" y="77.6" transform="rotate(-90 184.5 77.6)">1</text>
<text x="187.5" y="73.7">2</text>
<text x="206.3" y="73.3">RV13</text>
<text x="206.6" y="75.6">100k</text>
<text x="212.5" y="77.6" transform="rotate(-90 212.5 77.6)">1</text>
<text x="215.4" y="73.7">2</text>
<text x="19.5" y="78.3">J1</text>
<text x="44.8" y="83.3" transform="rotate(-90 44.8 83.3)">3</text>
<text x="53.2" y="79">2k2</text>
<text x="62.4" y="78.1">6</text>
<text x="62.4" y="83.2">7</text>
<text x="64.6" y="79">VCO</text>
<text x="78.1" y="79">OP2-IN</text>
<text x="84.8" y="83.2">10</text>
<text x="84.8" y="78.1">11</text>
<text x="92.7" y="82.5">* See Note 3</text>
<text x="94.1" y="78.9">.01</text>
<text x="10.4" y="85.9">B</text>
<text x="39.8" y="85.4">RV1</text>
<text x="40" y="87.7">10k</text>
<text x="44.8" y="89.6" transform="rotate(-90 44.8 89.6)">1</text>
<text x="47.8" y="85.7">2</text>
<text x="54.2" y="87.9">C4</text>
<text x="54.3" y="89.8">0.1</text>
<text x="62.4" y="85.7">8</text>
<text x="64.6" y="84.1">CC1</text>
<text x="64.6" y="86.6">CC0</text>
<text x="76.1" y="86.6">OP1-OUT</text>
<text x="78.1" y="84.1">OP1-IN</text>
<text x="85.2" y="85.7">9</text>
<text x="94" y="86.8">C14</text>
<text x="94.1" y="89.1">.01</text>
<text x="109.9" y="86">GND</text>
<text x="121.7" y="86">GND</text>
<text x="133.6" y="85.9">C25</text>
<text x="140.8" y="85.9">3u3</text>
<text x="200.7" y="84.4">Cut</text>
<text x="266.9" y="86.6">+12v_b</text>
<text x="285.4" y="85.9">B</text>
<text x="62.2" y="90.6">C8</text>
<text x="62.3" y="92.9">0.1</text>
<text x="201.8" y="93.6">M5226P</text>
<text x="204" y="91.3">U5</text>
<text x="222.5" y="94">C48</text>
<text x="239.5" y="92.5">C51</text>
<text x="239.5" y="94.8">47u</text>
<text x="249.6" y="92.5">C54</text>
<text x="249.8" y="94.8">.001</text>
<text x="43.3" y="99.9">GND</text>
<text x="197" y="97.1">1</text>
<text x="197" y="99.7">2</text>
<text x="199.3" y="98">Base1</text>
<text x="199.3" y="100.6">NF1</text>
<text x="207.2" y="100.6">Bias</text>
<text x="207.4" y="98">Gnd</text>
<text x="211.8" y="99.7">15</text>
<text x="211.8" y="97.1">16</text>
<text x="220.9" y="96.3">22u 25v</text>
<text x="241.2" y="99.4">GND</text>
<text x="248.5" y="99.1">C56</text>
<text x="248.7" y="101.4">3u3</text>
<text x="63.7" y="106">R8</text>
<text x="80.3" y="106.9">C12</text>
<text x="197" y="102.2">3</text>
<text x="197" y="104.8">4</text>
<text x="197" y="107.3">5</text>
<text x="199.3" y="103.1">Base2</text>
<text x="199.3" y="105.7">NF2</text>
<text x="206.8" y="103.1">PWR</text>
<text x="208.4" y="105.7">OP</text>
<text x="211.8" y="107.3">12</text>
<text x="211.8" y="104.8">13</text>
<text x="211.8" y="102.2">14</text>
<text x="269.2" y="102.4">Audio Output</text>
<text x="271.3" y="107.3">1</text>
<text x="271.3" y="104.8">2</text>
<text x="63.3" y="108.4">10k</text>
<text x="81" y="109.4">10u</text>
<text x="197" y="109.8">6</text>
<text x="197" y="112.4">7</text>
<text x="199.3" y="108.2">Base3</text>
<text x="199.3" y="110.7">NF3</text>
<text x="199.3" y="113.3">Base4</text>
<text x="207.6" y="113.3">NF5</text>
<text x="209.3" y="110.7">IP</text>
<text x="209.3" y="108.2">IP</text>
<text x="211.8" y="112.4">10</text>
<text x="211.8" y="109.8">11</text>
<text x="239.4" y="110.3">C52</text>
<text x="239.6" y="112.6">.001</text>
<text x="259.2" y="109.5">R20</text>
<text x="259.3" y="111.8">10k</text>
<text x="274.5" y="111.3">J9</text>
<text x="29.4" y="119.3">Select In</text>
<text x="31.4" y="117">JP2</text>
<text x="52.1" y="114.6">R2</text>
<text x="52.4" y="116.9">100k</text>
<text x="61.1" y="117.7">+5v</text>
<text x="73.2" y="118">U2</text>
<text x="95.9" y="116">C18</text>
<text x="96.1" y="118.3">.001</text>
<text x="104.4" y="117.1">R14</text>
<text x="104.5" y="119">10k</text>
<text x="110.6" y="119">Select Out</text>
<text x="197" y="114.9">8</text>
<text x="199.3" y="115.8">NF4</text>
<text x="205.7" y="115.8">Base5</text>
<text x="212.2" y="114.9">9</text>
<text x="270.5" y="117.8">GND</text>
<text x="27.5" y="123.1">3</text>
<text x="34.5" y="124.6" transform="rotate(-90 34.5 124.6)">2</text>
<text x="37.6" y="123.1">1</text>
<text x="48.3" y="125.3">GND</text>
<text x="62.4" y="123.8">1</text>
<text x="64.6" y="124.7">VCC</text>
<text x="71.2" y="120.3">PT2399</text>
<text x="77.3" y="124.7">LPF1-IN</text>
<text x="84.8" y="123.8">16</text>
<text x="112.5" y="123.1">1</text>
<text x="119.6" y="124.6" transform="rotate(-90 119.6 124.6)">2</text>
<text x="122.7" y="123.1">3</text>
<text x="155" y="122.3">C29</text>
<text x="155.1" y="124.6">.015</text>
<text x="167.7" y="122.3">C33</text>
<text x="168" y="124.6">.0039</text>
<text x="180.4" y="122.3">C37</text>
<text x="180.7" y="124.6">.0022</text>
<text x="193.1" y="122.3">C41</text>
<text x="193.4" y="124.6">.0015</text>
<text x="221" y="122.3">C45</text>
<text x="221.3" y="124.6">.0015</text>
<text x="255.3" y="122.2">GND</text>
<text x="38.4" y="131.7">3u3</text>
<text x="39.6" y="129.2">C3</text>
<text x="56.7" y="128.6">C7</text>
<text x="56.9" y="130.5">0.1</text>
<text x="62.4" y="126.4">2</text>
<text x="62.4" y="131.4">3</text>
<text x="64.6" y="127.2">REF</text>
<text x="75.3" y="127.2">LPF1-OUT</text>
<text x="84.8" y="131.4">14</text>
<text x="84.8" y="126.4">15</text>
<text x="101.2" y="131.6">C21</text>
<text x="101.3" y="127.8">10u</text>
<text x="115" y="127" transform="rotate(-90 115 127)">JP4</text>
<text x="118.5" y="130.4">RV4</text>
<text x="123.6" y="128.4" transform="rotate(-90 123.6 128.4)">3</text>
<text x="126.5" y="130.8">2</text>
<text x="131.1" y="127.8">R17</text>
<text x="131.3" y="129.7">4k7</text>
<text x="155" y="129.9">C30</text>
<text x="167.7" y="129.9">C34</text>
<text x="180.4" y="129.9">C38</text>
<text x="193.1" y="129.9">C42</text>
<text x="221" y="129.9">C46</text>
<text x="10.4" y="135.9">C</text>
<text x="17.9" y="132.3">Audio In</text>
<text x="23" y="137.8">1</text>
<text x="23" y="135.2">2</text>
<text x="62.4" y="134">4</text>
<text x="64.6" y="132.3">AGND</text>
<text x="64.6" y="134.9">DGND</text>
<text x="75.3" y="132.3">LPF2-OUT</text>
<text x="77.3" y="134.9">LPF2-IN</text>
<text x="84.8" y="134">13</text>
<text x="95.4" y="134.8">1k</text>
<text x="95.4" y="132.5">R12</text>
<text x="115" y="136.3">C24</text>
<text x="118.8" y="132.8">10k</text>
<text x="123.6" y="134.7" transform="rotate(-90 123.6 134.7)">1</text>
<text x="131.7" y="136.7">C26</text>
<text x="146.4" y="137.9" transform="rotate(-90 146.4 137.9)">3</text>
<text x="155.1" y="132.3">0.22</text>
<text x="159.1" y="137.9" transform="rotate(-90 159.1 137.9)">3</text>
<text x="167.8" y="132.3">.068</text>
<text x="171.8" y="137.9" transform="rotate(-90 171.8 137.9)">3</text>
<text x="180.5" y="132.3">.047</text>
<text x="184.5" y="137.9" transform="rotate(-90 184.5 137.9)">3</text>
<text x="193.2" y="132.3">.033</text>
<text x="200" y="134">Boost</text>
<text x="212.5" y="137.9" transform="rotate(-90 212.5 137.9)">3</text>
<text x="221.2" y="132.3">.022</text>
<text x="237.5" y="132.1">Notes:</text>
<text x="237.5" y="136.1">1. A Sanyo LA3600 may be substituted for</text>
<text x="285.4" y="135.9">C</text>
<text x="18.8" y="142.4">J2</text>
<text x="43.3" y="139.3">GND</text>
<text x="53.2" y="142.5">2k2</text>
<text x="53.4" y="140">R4</text>
<text x="62.4" y="139.1">5</text>
<text x="62.4" y="141.6">6</text>
<text x="64.6" y="139.9">CLK_O</text>
<text x="64.6" y="142.5">VCO</text>
<text x="76.1" y="139.9">OP2-OUT</text>
<text x="78.1" y="142.5">OP2-IN</text>
<text x="84.8" y="141.6">11</text>
<text x="84.8" y="139.1">12</text>
<text x="94" y="140.1">C15</text>
<text x="94.1" y="142.4">.01</text>
<text x="115" y="138.6">.01</text>
<text x="131.9" y="139.2">3u3</text>
<text x="140.5" y="142.3">100k</text>
<text x="141.4" y="140">RV6</text>
<text x="149.4" y="140.3">2</text>
<text x="153.2" y="142.3">100k</text>
<text x="154.1" y="140">RV8</text>
<text x="162.1" y="140.3">2</text>
<text x="165.6" y="140">RV10</text>
<text x="165.9" y="142.3">100k</text>
<text x="174.8" y="140.3">2</text>
<text x="178.3" y="140">RV12</text>
<text x="178.6" y="142.3">100k</text>
<text x="187.5" y="140.3">2</text>
<text x="206.3" y="140">RV14</text>
<text x="206.6" y="142.3">100k</text>
<text x="215.4" y="140.3">2</text>
<text x="237.5" y="142">2. http://sound.whsites.net/project26a.htm</text>
<text x="239" y="138">the M5226P</text>
<text x="39.8" y="148.9">RV2</text>
<text x="44.8" y="146.8" transform="rotate(-90 44.8 146.8)">3</text>
<text x="47.8" y="149.2">2</text>
<text x="62.4" y="146.7">7</text>
<text x="62.4" y="149.2">8</text>
<text x="64.6" y="147.6">CC1</text>
<text x="78.1" y="147.6">OP1-IN</text>
<text x="84.8" y="146.7">10</text>
<text x="85.2" y="149.2">9</text>
<text x="93.3" y="146">* See Note 3</text>
<text x="109.9" y="149.5">GND</text>
<text x="121.7" y="149.5">GND</text>
<text x="146.4" y="144.2" transform="rotate(-90 146.4 144.2)">1</text>
<text x="159.1" y="144.2" transform="rotate(-90 159.1 144.2)">1</text>
<text x="171.8" y="144.2" transform="rotate(-90 171.8 144.2)">1</text>
<text x="184.5" y="144.2" transform="rotate(-90 184.5 144.2)">1</text>
<text x="212.5" y="144.2" transform="rotate(-90 212.5 144.2)">1</text>
<text x="237.5" y="146">3. The caps C13, C14, C15, C16 may range</text>
<text x="239" y="147.9">from .033 to .01</text>
<text x="40" y="151.2">10k</text>
<text x="44.8" y="153.1" transform="rotate(-90 44.8 153.1)">1</text>
<text x="54.2" y="151.4">C5</text>
<text x="54.3" y="153.3">0.1</text>
<text x="62.2" y="154.1">C9</text>
<text x="64.6" y="150.1">CC0</text>
<text x="76.1" y="150.1">OP1-OUT</text>
<text x="94" y="150.3">C16</text>
<text x="94.1" y="152.6">.01</text>
<text x="200.7" y="154.3">Cut</text>
<text x="62.3" y="156.4">0.1</text>
<text x="130.3" y="159.6">+5v</text>
<text x="43.3" y="163.4">GND</text>
<text x="93" y="163.4">R15</text>
<text x="93" y="165.9">2k2</text>
<text x="109.9" y="166">100k</text>
<text x="110" y="163.5">R9</text>
<text x="119.7" y="163.4">R18</text>
<text x="119.7" y="165.9">2k2</text>
<text x="136.5" y="167">Mounting holes are on 92mm centres.</text>
<text x="17.4" y="169.7">UHF out</text>
<text x="23" y="172.1">2</text>
<text x="68.7" y="172.1">2</text>
<text x="70.9" y="170.4">VHF in</text>
<text x="141.2" y="172.4">H1</text>
<text x="152" y="172.4">H2</text>
<text x="162.8" y="172.4">H3</text>
<text x="172.3" y="172.4">H4</text>
<text x="19.5" y="178.6">J3</text>
<text x="23" y="174.6">1</text>
<text x="68.7" y="174.6">1</text>
<text x="72" y="178.6">J6</text>
<text x="85.2" y="176.9">R10</text>
<text x="85.4" y="179.2">100k</text>
<text x="92.3" y="179.8" transform="rotate(-90 92.3 179.8)">3</text>
<text x="119" y="179.8" transform="rotate(-90 119 179.8)">3</text>
<text x="10.4" y="185.9">D</text>
<text x="85.4" y="184.7">1</text>
<text x="93.6" y="182.6">Q1</text>
<text x="94.1" y="185">2N7002</text>
<text x="103.7" y="181.8">D1</text>
<text x="112" y="184.7">1</text>
<text x="120.3" y="182.6">Q2</text>
<text x="120.8" y="185">2N7002</text>
<text x="130.3" y="181.8">D2</text>
<text x="285.4" y="185.9">D</text>
<text x="17.3" y="186.2">UHF in</text>
<text x="23" y="191.1">1</text>
<text x="23" y="188.6">2</text>
<text x="68.7" y="191.1">1</text>
<text x="68.7" y="188.6">2</text>
<text x="70.9" y="186.2">VHF out</text>
<text x="92.3" y="187.4" transform="rotate(-90 92.3 187.4)">2</text>
<text x="119" y="187.4" transform="rotate(-90 119 187.4)">2</text>
<text x="19.5" y="195.1">J4</text>
<text x="72" y="195.1">J7</text>
<text x="35" y="199.9">1</text>
<text x="85" y="199.9">2</text>
<text x="135" y="199.9">3</text>
<text x="185" y="199.9">4</text>
<text x="235" y="199.9">5</text>
<text x="285" y="199.9">6</text>
</g>
</svg>
